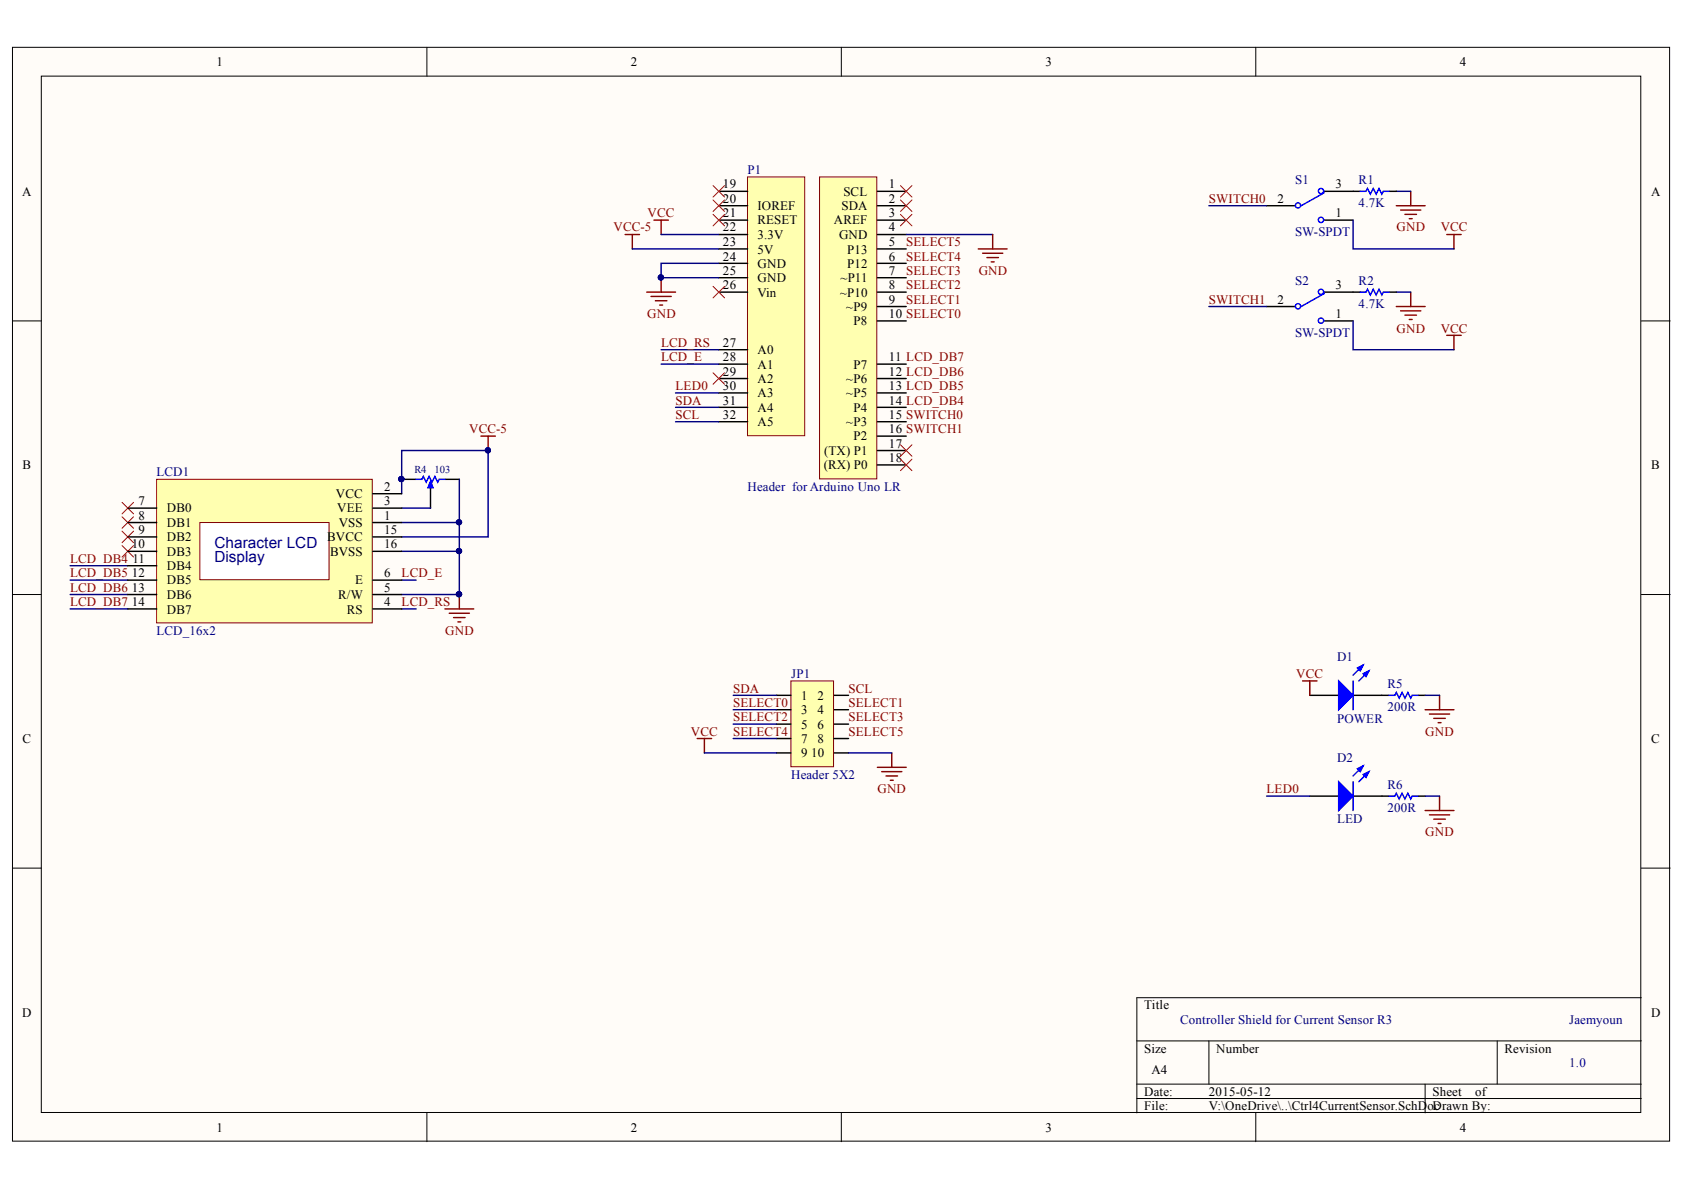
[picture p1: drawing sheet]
<svg xmlns="http://www.w3.org/2000/svg" width="297mm" height="210mm" viewBox="0 0 297 210" stroke-linecap="round" stroke-linejoin="round" font-family="sans-serif">
<g fill="#fffcf8" stroke="#000" stroke-width=".18">
<path d="M2.2 8.3h292.3v193h-292.3z"/>
<path d="M7.3 13.4h282.1v182.8h-282.1z"/>
</g>
<g fill="none" stroke="#000" stroke-width=".18">
<path d="M75.3 8.3v5.1M148.4 8.3v5.1M221.5 8.3v5.1M2.2 56.6h5.1M289.5 56.6h5.1M2.2 104.9h5.1M289.5 104.9h5.1M2.2 153.1h5.1M289.5 153.1h5.1M289.5 176h-89v20.3M75.3 196.3v5.1M148.4 196.3v5.1"/>
<path d="M200.5 183.6h89M200.5 191.2h89M200.5 193.8h89M213.2 183.6v7.6M221.5 196.3v5.1M251.4 191.2v5.1M264.1 183.6v7.6"/>
</g>
<g fill="none" stroke="#00f" stroke-width=".25">
<path d="M233.6 34l-4.1 2.3M233.6 51.8l-4.1 2.3"/>
<circle cx="229" cy="36.2" r=".46"/>
<circle cx="233" cy="38.8" r=".47"/>
<circle cx="233" cy="33.7" r=".46"/>
<circle cx="228.9" cy="54" r=".46"/>
<circle cx="233" cy="56.6" r=".46"/>
<circle cx="233" cy="51.5" r=".46"/>
</g>
<path d="M223.4 36.3h5.1M233.6 33.7h5.1M233.6 38.8h5.1M223.4 54.1h5.1M233.6 51.5h5.1M233.6 56.6h5.1M231 122.6h5.1M238.7 122.6h5" fill="none" stroke="#000" stroke-width=".25"/>
<path d="M236.1 120.1l2.6 2.5-2.6 2.6z" fill="#00f"/>
<path d="M240.4 117.3l-1.7 1.8M241.5 118.3l-1.8 1.8M236.1 120.1l2.6 2.5-2.6 2.6z" fill="none" stroke="#00f" stroke-width=".25"/>
<path d="M240.4 118.8l1.1-.5-.5 1z" fill="#00f"/>
<path d="M240.4 118.8l1.1-.5-.5 1z" fill="none" stroke="#00f" stroke-width=".25"/>
<path d="M239.4 117.8l1-.5-.5 1z" fill="#00f"/>
<path d="M239.4 117.8l1-.5-.5 1zM238.7 120.1v5.1" fill="none" stroke="#00f" stroke-width=".25"/>
<path d="M231 140.4h5.1M238.7 140.4h5" fill="none" stroke="#000" stroke-width=".25"/>
<path d="M236.1 137.9l2.6 2.5-2.6 2.6z" fill="#00f"/>
<path d="M236.1 137.9l2.6 2.5-2.6 2.6zM240.4 135.1l-1.7 1.8M241.5 136.1l-1.8 1.8" fill="none" stroke="#00f" stroke-width=".25"/>
<path d="M240.4 136.6l1.1-.5-.5 1z" fill="#00f"/>
<path d="M240.4 136.6l1.1-.5-.5 1z" fill="none" stroke="#00f" stroke-width=".25"/>
<path d="M239.4 135.6l1-.5-.5 1z" fill="#00f"/>
<path d="M238.7 137.9v5.1M239.4 135.6l1-.5-.5 1z" fill="none" stroke="#00f" stroke-width=".25"/>
<path d="M139.5 120.1h7.5v15.1h-7.5z" fill="#ffffb0" stroke="#800000" stroke-width=".18"/>
<path d="M137 122.6h2.5M137 125.2h2.5M137 127.7h2.5M137 130.3h2.5M137 132.8h2.5M147.1 122.6h2.6M147.1 125.2h2.6M147.1 127.7h2.6M147.1 130.3h2.6M147.1 132.8h2.6" fill="none" stroke="#000" stroke-width=".25"/>
<path d="M131.8 31.2h10.1v45.7h-10.1z" fill="#ffffb0" stroke="#800000" stroke-width=".18"/>
<g fill="none" stroke="#000" stroke-width=".25">
<path d="M126.8 33.7h5.1M126.8 36.3h5.1M126.8 38.8h5.1M126.8 41.4h5.1M126.8 43.9h5.1M126.8 46.4h5.1M126.8 49h5.1M126.8 51.5h5.1M126.8 61.7h5.1M126.8 64.2h5.1M126.8 66.8h5.1M126.8 69.3h5.1"/>
<path d="M126.8 71.8h5.1M126.8 74.4h5.1"/>
</g>
<path d="M144.6 31.2h10.1v53.3h-10.1z" fill="#ffffb0" stroke="#800000" stroke-width=".18"/>
<g fill="none" stroke="#000" stroke-width=".25">
<path d="M154.8 33.7h5M154.8 36.3h5M154.8 38.8h5M154.8 41.4h5M154.8 43.9h5M154.8 46.4h5M154.8 49h5M154.8 51.5h5M154.8 54.1h5M154.8 56.6h5M154.8 64.2h5M154.8 66.8h5"/>
<path d="M154.8 69.3h5M154.8 71.8h5M154.8 74.4h5M154.8 76.9h5M154.8 79.5h5M70.9 84.5h2.5M75.9 85.8v3.8M78.5 84.5h2.5M154.8 82h5"/>
</g>
<g fill="none" stroke="#000080" stroke-width=".25">
<path d="M116.6 41.4h10.2M126.8 46.4h-10.2v2.6h10.2M119.2 71.8h7.6M119.2 74.4h7.6M12.4 99.8h10.1M12.4 104.9h10.1M12.4 107.4h10.1M12.4 102.3h10.1M70.9 104.9h10.1M70.9 107.4h2.5M70.9 102.3h2.5M124.2 132.8h12.8"/>
<path d="M129.3 122.6h7.7M129.3 125.2h7.7M129.3 127.7h7.7M129.3 130.3h7.7M149.7 132.8h7.6"/>
</g>
<g fill="none" stroke="#800000" stroke-width=".25">
<path d="M115.3 38.8h2.6M116.6 38.8v2.6M114.1 51.5h5.1M114.8 52.3h3.6M115.6 53.1h2M116.4 53.8h.5M116.6 49v2.5M123 130.3h2.5M124.2 130.3v2.5M154.8 135.3h5M155.5 136.1h3.6M156.3 136.9h2"/>
<path d="M157 137.6h.6M157.3 132.8v2.5"/>
</g>
<g fill="#000080" stroke="#000080" stroke-width=".18">
<circle cx="116.6" cy="48.9" r=".46"/>
<circle cx="81" cy="104.8" r=".46"/>
<circle cx="70.8" cy="84.5" r=".46"/>
</g>
<path d="M21.5 96.2l2.1 2.1M21.5 93.7l2.1 2M21.5 91.2l2.1 2M21.5 88.6l2.1 2M23.6 96.2l-2.1 2.1M23.6 93.7l-2.1 2M23.6 91.2l-2.1 2M23.6 88.6l-2.1 2" fill="none" stroke="#f00" stroke-width=".18"/>
<path d="M73.4 84.5h1l.3-.5 .5 1.1 .5-1.1 .5 1.1 .5-1.1 .5 1.1 .3-.6h1" fill="none" stroke="#00f" stroke-width=".25"/>
<path d="M75.9 84.8l.5 1.3h-1z" fill="#00f"/>
<path d="M75.9 84.8l.5 1.3h-1z" fill="none" stroke="#00f" stroke-width=".18"/>
<g fill="#000080" stroke="#000080" stroke-width=".18">
<circle cx="70.8" cy="84.5" r=".46"/>
<circle cx="81" cy="92.1" r=".46"/>
<circle cx="86" cy="79.4" r=".46"/>
<circle cx="81" cy="97.2" r=".46"/>
</g>
<path d="M70.9 87.1v-7.6h15.2v15.2h-15.2M70.9 89.6h5M81 84.5v7.7h-10.1M81 92.2v5h-10.1" fill="none" stroke="#000080" stroke-width=".25"/>
<path d="M84.8 76.9h2.6M86.1 76.9v2.6" fill="none" stroke="#800000" stroke-width=".25"/>
<path d="M27.6 84.5h38.1v25.4h-38.1z" fill="#ffffb0" stroke="#800000" stroke-width=".18"/>
<path d="M22.5 89.6h5.1M65.8 92.2h5.1M65.8 87.1h5.1M65.8 89.6h5.1M65.8 107.4h5.1M65.8 104.9h5.1M65.8 102.3h5.1" fill="none" stroke="#000" stroke-width=".25"/>
<path d="M35.3 92.2h22.7v10.1h-22.7z" fill="#fff" stroke="#800000" stroke-width=".18"/>
<g fill="none" stroke="#000" stroke-width=".25">
<path d="M238.7 33.7h1.2M245 33.7h1.3M238.7 51.5h1.2M245 51.5h1.3M22.5 92.2h5.1M22.5 94.7h5.1M22.5 97.2h5.1M22.5 99.8h5.1M65.8 94.7h5.1M65.8 97.2h5.1M22.5 102.3h5.1M22.5 104.9h5.1"/>
<path d="M22.5 107.4h5.1M243.7 122.6h1.3M250.1 122.6h1.3M243.7 140.4h1.3M250.1 140.4h1.3"/>
</g>
<g fill="none" stroke="#000080" stroke-width=".25">
<path d="M213.2 36.3h10.2M238.7 38.8v5.1h17.8M246.3 33.7h2.5M111.5 43.9h15.3M159.8 41.4h15.3M213.2 54.1h10.2M238.7 56.6v5.1h17.8M246.3 51.5h2.5M116.6 61.7h10.2M116.6 64.2h10.2M119.2 69.3h7.6M81 97.2v7.7"/>
<path d="M251.4 122.6h2.5M223.4 140.4h7.6M251.4 140.4h2.5"/>
</g>
<g fill="none" stroke="#800000" stroke-width=".25">
<path d="M246.3 36.3h5.1M247.1 37h3.5M247.8 37.8h2.1M248.6 38.6h.5M248.8 33.7v2.6M110.3 41.4h2.5M111.5 41.4v2.5M172.6 43.9h5M173.3 44.7h3.6M174.1 45.4h2M174.8 46.2h.6M175.1 41.4v2.5"/>
<path d="M246.3 54.1h5.1M247.1 54.8h3.5M247.8 55.6h2.1M248.6 56.4h.5M248.8 51.5v2.6M255.2 41.4h2.5M255.2 59.1h2.5M256.5 41.4v2.5M256.5 59.1v2.6M78.5 107.4h5.1M79.2 108.2h3.6M80 108.9h2"/>
<path d="M80.8 109.7h.5M81 104.9v2.5M229.8 120.1h2.5M231 120.1v2.5M251.4 125.2h5.1M252.1 125.9h3.6M252.9 126.7h2M253.7 127.5h.5M253.9 122.6v2.6M251.4 143h5.1M252.1 143.7h3.6M252.9 144.5h2"/>
<path d="M253.7 145.3h.5M253.9 140.4v2.6"/>
</g>
<path d="M239.9 33.7h1.1l.2-.5 .5 1.1 .5-1.1 .5 1.1 .5-1.1 .5 1.1 .3-.6h1M239.9 51.5h1.1l.2-.5 .5 1 .5-1 .5 1 .5-1 .5 1 .3-.5h1M245 122.6h1l.3-.5 .5 1.1 .5-1.1 .5 1.1 .5-1.1 .5 1.1 .3-.6h1M245 140.4h1l.3-.5 .5 1 .5-1 .5 1 .5-1 .5 1 .3-.5h1" fill="none" stroke="#00f" stroke-width=".25"/>
<g fill="#000080" stroke="#000080" stroke-width=".18">
<circle cx="81" cy="104.8" r=".46"/>
<circle cx="81" cy="97.2" r=".46"/>
</g>
<g fill="none" stroke="#f00" stroke-width=".18">
<path d="M125.8 37.8l2 2M125.8 35.3l2 2M125.8 32.7l2 2.1M127.8 37.8l-2 2M127.8 35.3l-2 2M127.8 32.7l-2 2.1M158.8 37.8l2.1 2M158.8 35.3l2.1 2M158.8 32.7l2.1 2.1M160.9 37.8l-2.1 2M160.9 35.3l-2.1 2M160.9 32.7l-2.1 2.1"/>
<path d="M125.8 50.5l2 2M127.8 50.5l-2 2M125.8 65.8l2 2M127.8 65.8l-2 2M158.8 78.5l2.1 2M160.9 78.5l-2.1 2M158.8 81l2.1 2M160.9 81l-2.1 2"/>
</g>
<g font-size="2.7" fill="#000080">
<text x="37.8" y="96.6">Character LCD</text>
<text x="37.8" y="99.2">Display</text>
</g>
<g font-size="2.3">
<text x="38.2" y="11.7">1</text>
<text x="111.3" y="11.7">2</text>
<text x="184.4" y="11.7">3</text>
<text x="257.5" y="11.7">4</text>
<text x="3.9" y="34.5">A</text>
<text x="127.5" y="33.2">19</text>
<text x="127.5" y="35.8">20</text>
<text x="148.8" y="34.5">SCL</text>
<text x="156.8" y="33.2">1</text>
<text x="156.8" y="35.8">2</text>
<text x="225.3" y="35.8">2</text>
<text x="235.6" y="33.2">3</text>
<text x="291.3" y="34.5">A</text>
<text x="127.5" y="38.3">21</text>
<text x="127.5" y="40.8">22</text>
<text x="133.6" y="37">IOREF</text>
<text x="133.6" y="39.6">RESET</text>
<text x="147.1" y="39.6">AREF</text>
<text x="148.4" y="37">SDA</text>
<text x="156.8" y="38.3">3</text>
<text x="156.8" y="40.8">4</text>
<text x="235.6" y="38.3">1</text>
<text x="127.5" y="43.5">23</text>
<text x="127.5" y="46">24</text>
<text x="133.6" y="42.1">3.3V</text>
<text x="133.6" y="44.7">5V</text>
<text x="133.6" y="47.3">GND</text>
<text x="148" y="42.1">GND</text>
<text x="149.4" y="44.7">P13</text>
<text x="149.4" y="47.3">P12</text>
<text x="156.8" y="43.5">5</text>
<text x="156.8" y="46">6</text>
<text x="127.5" y="48.5">25</text>
<text x="127.5" y="51.1">26</text>
<text x="133.6" y="49.8">GND</text>
<text x="133.6" y="52.3">Vin</text>
<text x="148.2" y="52.3">~P10</text>
<text x="148.3" y="49.8">~P11</text>
<text x="156.8" y="48.5">7</text>
<text x="156.8" y="51.1">8</text>
<text x="156.8" y="53.6">9</text>
<text x="225.3" y="53.6">2</text>
<text x="235.6" y="51.1">3</text>
<text x="149.3" y="54.9">~P9</text>
<text x="150.5" y="57.4">P8</text>
<text x="156.8" y="56.1">10 SELECT0</text>
<text x="235.6" y="56.1">1</text>
<text x="127.5" y="61.2">27</text>
<text x="127.5" y="63.7">28</text>
<text x="133.6" y="62.5">A0</text>
<text x="133.6" y="65">A1</text>
<text x="150.5" y="65">P7</text>
<text x="156.8" y="63.7">11 LCD_DB7</text>
<text x="127.5" y="66.3">29</text>
<text x="127.5" y="68.8">30</text>
<text x="127.5" y="71.4">31</text>
<text x="133.6" y="67.5">A2</text>
<text x="133.6" y="70.1">A3</text>
<text x="149.3" y="67.5">~P6</text>
<text x="149.3" y="70.1">~P5</text>
<text x="156.8" y="66.3">12 LCD_DB6</text>
<text x="156.8" y="68.8">13 LCD_DB5</text>
<text x="156.8" y="71.4">14 LCD_DB4</text>
<text x="127.5" y="73.9">32</text>
<text x="133.6" y="72.6">A4</text>
<text x="133.6" y="75.2">A5</text>
<text x="149.3" y="75.2">~P3</text>
<text x="150.5" y="72.6">P4</text>
<text x="150.5" y="77.7">P2</text>
<text x="156.8" y="73.9">15 SWITCH0</text>
<text x="156.8" y="76.4">16 SWITCH1</text>
<text x="4" y="82.8">B</text>
<text x="145.3" y="82.8">(RX) P0</text>
<text x="145.4" y="80.2">(TX) P1</text>
<text x="156.8" y="79">17</text>
<text x="156.8" y="81.5">18</text>
<text x="291.3" y="82.8">B</text>
<text x="24.5" y="89.1">7</text>
<text x="59.2" y="87.8">VCC</text>
<text x="67.8" y="86.6">2</text>
<text x="67.8" y="89.1">3</text>
<text x="24.5" y="91.6">8</text>
<text x="24.5" y="94.2">9</text>
<text x="29.4" y="90.4">DB0</text>
<text x="29.4" y="92.9">DB1</text>
<text x="29.4" y="95.4">DB2</text>
<text x="57.7" y="95.4">BVCC</text>
<text x="59.5" y="90.4">VEE</text>
<text x="59.7" y="92.9">VSS</text>
<text x="67.8" y="91.6">1</text>
<text x="67.8" y="94.2">15</text>
<text x="23.3" y="96.7">10</text>
<text x="23.3" y="101.8">12</text>
<text x="23.4" y="99.3">11</text>
<text x="29.4" y="98">DB3</text>
<text x="29.4" y="100.5">DB4</text>
<text x="58.2" y="98">BVSS</text>
<text x="67.8" y="101.8">6</text>
<text x="67.8" y="96.7">16</text>
<text x="23.3" y="104.4">13</text>
<text x="23.3" y="106.9">14</text>
<text x="29.4" y="103.1">DB5</text>
<text x="29.4" y="105.7">DB6</text>
<text x="59.7" y="105.7">R/W</text>
<text x="62.6" y="103.1">E</text>
<text x="67.8" y="106.9">4</text>
<text x="67.8" y="104.4">5</text>
<text x="29.4" y="108.2">DB7</text>
<text x="61.2" y="108.2">RS</text>
<text x="141.3" y="123.4">1</text>
<text x="141.3" y="126">3</text>
<text x="144.2" y="123.4">2</text>
<text x="144.2" y="126">4</text>
<text x="4" y="131">C</text>
<text x="141.3" y="128.5">5</text>
<text x="141.3" y="131">7</text>
<text x="144.2" y="128.5">6</text>
<text x="144.2" y="131">8</text>
<text x="291.3" y="131">C</text>
<text x="141.3" y="133.6">9</text>
<text x="143.1" y="133.6">10</text>
<text x="3.9" y="179.3">D</text>
<text x="201.8" y="178.1">Title</text>
<text x="291.3" y="179.3">D</text>
<text x="201.8" y="185.7">Size</text>
<text x="214.5" y="185.7">Number</text>
<text x="265.4" y="185.7">Revision</text>
<text x="203.1" y="189.5">A4</text>
<text x="201.8" y="193.3">Date:</text>
<text x="201.8" y="195.8">File:</text>
<text x="213.2" y="193.3">2015-05-12</text>
<text x="213.2" y="195.8">V:\OneDrive\..\Ctrl4CurrentSensor.SchD</text>
<text x="251.8" y="195.8">oDrawn By:</text>
<text x="252.7" y="193.3">Sheet</text>
<text x="253" y="195.8">c</text>
<text x="260.2" y="193.3">of</text>
<text x="38.2" y="199.6">1</text>
<text x="111.3" y="199.6">2</text>
<text x="184.4" y="199.6">3</text>
<text x="257.5" y="199.6">4</text>
</g>
<g font-size="2.3" fill="#000080">
<text x="131.8" y="30.7">P1</text>
<text x="228.5" y="32.5">S1</text>
<text x="239.6" y="32.5">R1</text>
<text x="228.5" y="41.6">SW-SPDT</text>
<text x="239.6" y="36.5">4.7K</text>
<text x="228.5" y="50.3">S2</text>
<text x="239.6" y="50.3">R2</text>
<text x="228.5" y="59.4">SW-SPDT</text>
<text x="239.6" y="54.4">4.7K</text>
<text x="27.6" y="84">LCD1</text>
<text x="131.8" y="86.6">Header for Arduino Uno LR</text>
<text x="27.6" y="112">LCD_16x2</text>
<text x="139.5" y="119.6">JP1</text>
<text x="235.8" y="116.6">D1</text>
<text x="244.7" y="121.4">R5</text>
<text x="244.7" y="125.5">200R</text>
<text x="235.8" y="127.5">POWER</text>
<text x="139.5" y="137.4">Header 5X2</text>
<text x="235.8" y="134.3">D2</text>
<text x="244.7" y="139.2">R6</text>
<text x="244.7" y="143.2">200R</text>
<text x="235.8" y="145.2">LED</text>
<text x="208.2" y="180.6">Controller Shield for Current Sensor R3</text>
<text x="276.8" y="180.6">Jaemyoun</text>
<text x="276.8" y="188.2">1.0</text>
</g>
<g font-size="2.3" fill="#800000">
<text x="213.2" y="35.8">SWITCH0</text>
<text x="108.2" y="40.8">VCC-5</text>
<text x="114.2" y="38.3">VCC</text>
<text x="246.3" y="40.8">GND</text>
<text x="254.1" y="40.8">VCC</text>
<text x="159.8" y="46">SELECT4</text>
<text x="159.8" y="43.5">SELECT5</text>
<text x="159.8" y="53.6">SELECT1</text>
<text x="159.8" y="51.1">SELECT2</text>
<text x="159.8" y="48.5">SELECT3</text>
<text x="172.6" y="48.5">GND</text>
<text x="213.2" y="53.6">SWITCH1</text>
<text x="114.2" y="56.1">GND</text>
<text x="246.3" y="58.7">GND</text>
<text x="254.1" y="58.7">VCC</text>
<text x="116.6" y="61.2">LCD_RS</text>
<text x="116.6" y="63.7">LCD_E</text>
<text x="119.1" y="71.4">SDA</text>
<text x="119.1" y="68.8">LED0</text>
<text x="82.8" y="76.4">VCC-5</text>
<text x="119.1" y="73.9">SCL</text>
<text x="12.4" y="99.3">LCD_DB4</text>
<text x="12.4" y="101.8">LCD_DB5</text>
<text x="70.8" y="101.8">LCD_E</text>
<text x="12.4" y="104.4">LCD_DB6</text>
<text x="12.4" y="106.9">LCD_DB7</text>
<text x="70.8" y="106.9">LCD_RS</text>
<text x="78.5" y="112">GND</text>
<text x="228.6" y="119.6">VCC</text>
<text x="129.3" y="122.2">SDA</text>
<text x="129.3" y="124.7">SELECT0</text>
<text x="149.7" y="122.2">SCL</text>
<text x="149.7" y="124.7">SELECT1</text>
<text x="121.9" y="129.8">VCC</text>
<text x="129.3" y="127.2">SELECT2</text>
<text x="129.3" y="129.8">SELECT4</text>
<text x="149.7" y="127.2">SELECT3</text>
<text x="149.7" y="129.8">SELECT5</text>
<text x="251.4" y="129.8">GND</text>
<text x="154.8" y="139.9">GND</text>
<text x="223.4" y="139.9">LED0</text>
<text x="251.4" y="147.5">GND</text>
</g>
<g font-size="1.9" fill="#000080">
<text x="73.1" y="83.4">R4</text>
<text x="76.7" y="83.4">103</text>
</g>
</svg>
